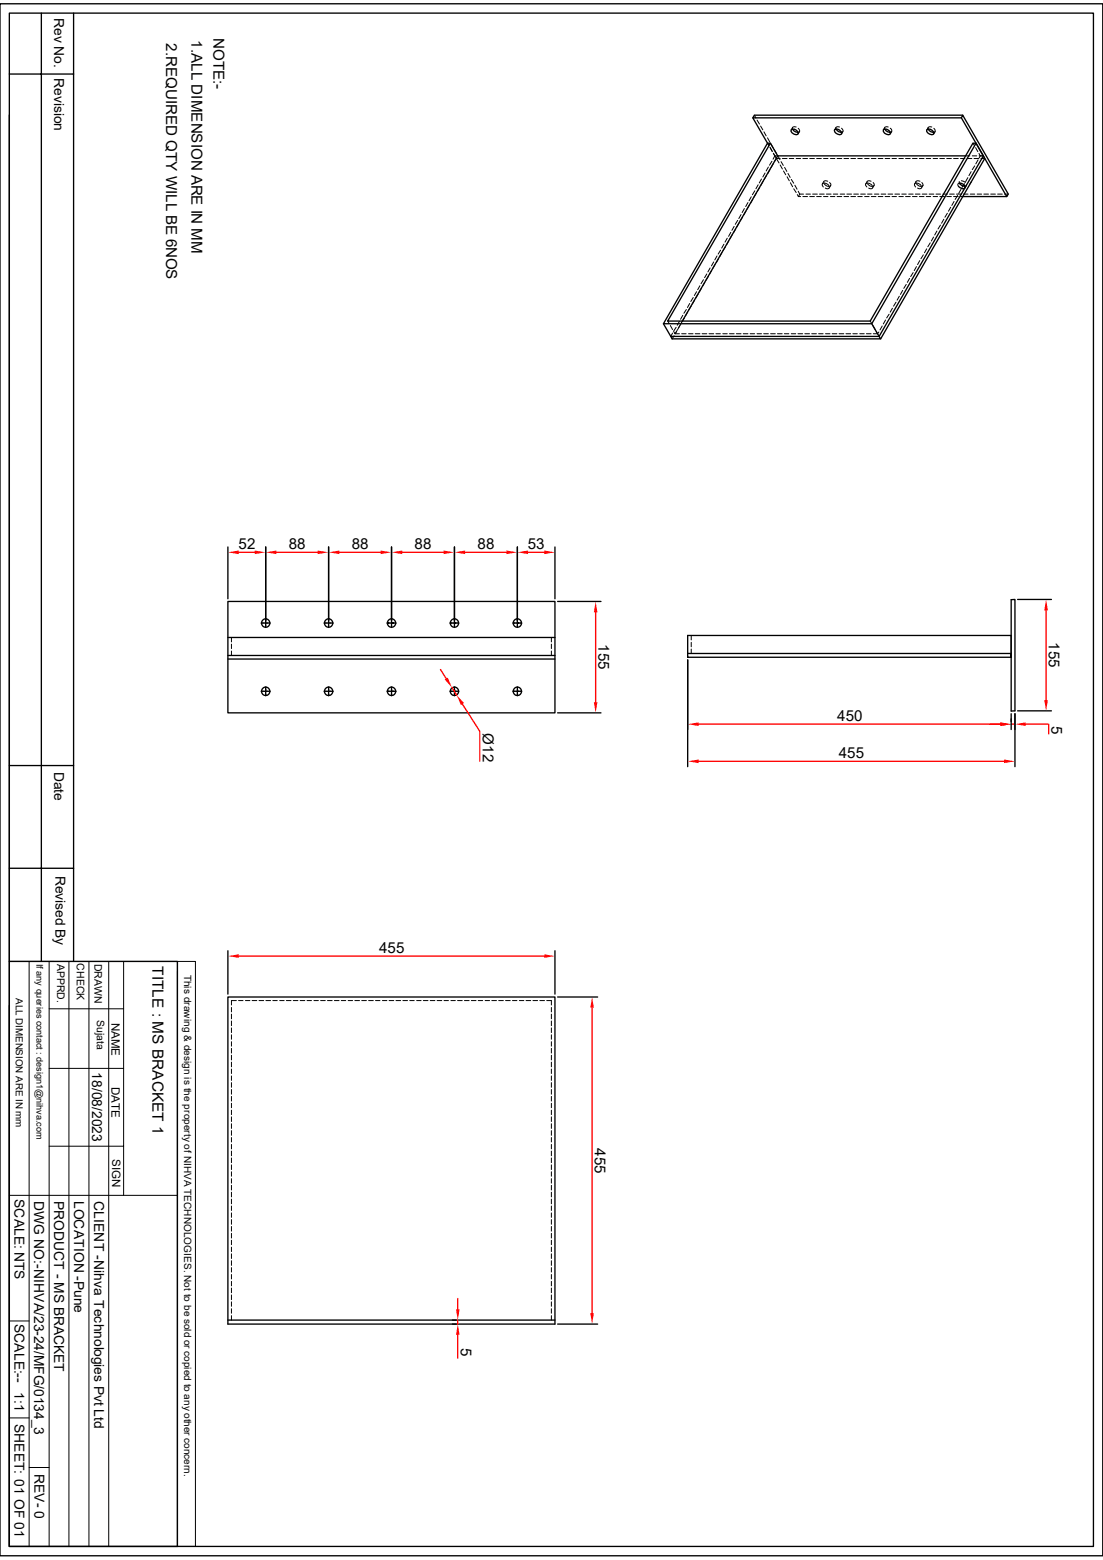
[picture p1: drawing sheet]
<svg xmlns="http://www.w3.org/2000/svg" width="210mm" height="297mm" viewBox="0 0 210 297" stroke-linecap="round" stroke-linejoin="round" font-family="sans-serif">
<g fill="none" stroke="#000" stroke-width=".25">
<path d="M0 .7h210v295.5h-210zM1.8 14.1h12.2M1.8 2.5h206.4v291.9h-206.4zM7.9 2.5v180.5M14 2.5v180.5M1.8 21.9v161.1M146.1 27.3h.6l-19.6 33.8h38.6l19.6-33.8h.5l-19.8 34.3h-39.7zM146.7 27.3l1.4 2.4-18.2 31.4M148.1 29.7h35.8M150.6 24.8a.8 .8 0 0 1 .9-.1 .8 .8 0 0 1 .4 .9 .97 .97 0 0 1-1.3-.8zM150.9 24.6l.2 .3 .7 .3M151.9 25.2h.1"/>
<path d="M159 24.7a.9 .9 0 0 1 1.2 .8 .85 .85 0 0 1-1.2-.8zM159.2 24.6a1.1 1.1 0 0 0 1 .6M168.2 24.7a.9 .9 0 0 1 1.3 .8 .85 .85 0 0 1-1.3-.8zM168.5 24.6a1.1 1.1 0 0 0 1 .6M176.4 24.8a.8 .8 0 0 1 1-.1 .8 .8 0 0 1 .3 .9 .97 .97 0 0 1-1.3-.8zM176.7 24.6a1.11 1.11 0 0 0 1.1 .6M182.8 35.1l.4 .2 .5 .2M182.8 34.9a.79 .79 0 0 1 .9 .9 .91 .91 0 0 1-1.2-.3M183 22.4h-39.7l2.8 4.9M183.3 21.9l8.7 15.1-.3 .4-8.7-15zM183.3 21.9h-39.7l-.3 .5M183.3 37.4h8.4"/>
<path d="M185.8 27.3l1.4 2.4M187.2 29.7l-19.8 34.4-1.4-2.5M187.2 29.7l.3 .5-19.8 34.3M126.3 61.6l1.4 2.5h39.7l.3 .4h-39.7l-.3-.4M43.4 114.5h62.3v21.2h-62.3zM49.7 118.6h.3M50 118.6h.1M50.2 118.6h.2M50.5 118.6h.2M50.6 117.9v.3M50.6 118.8v.2M50.6 119.2v.3"/>
<path d="M50.6 117.8v.1M50.6 118.2v.2M50.6 118.5v.2M50.6 119.1v.1M50.8 118.6h.2M51 118.6h.3M51.4 118.6h.1M61.7 118.6h.3M62 118.6h.1M62.1 118.6h.3M62.5 118.6h.2M62.6 117.9v.3"/>
<path d="M62.6 118.8v.2M62.6 119.2v.3M62.6 117.8v.1M62.6 118.2v.2M62.6 118.5v.2M62.6 119.1v.1M62.7 118.6h.2M63 118.6h.2M63.3 118.6h.1M73.7 118.6h.2M74 118.6h.1M74.1 118.6h.3"/>
<path d="M74.5 118.6h.1M74.5 117.9v.3M74.5 118.8v.2M74.5 119.2v.3M74.5 117.8v.1M74.5 118.2v.2M74.5 118.5v.2M74.5 119.1v.1M74.7 118.6h.2M75 118.6h.2M75.3 118.6h.1M85.7 118.6h.2"/>
<path d="M85.9 118.6h.5M86.4 118.6h.2M86.5 117.9v.3M86.5 118.8v.2M86.5 119.2v.3M86.5 117.8v.1M86.5 118.2v.2M86.5 118.5v.2M86.5 119.1v.1M86.7 118.6h.5M87.2 118.6h.1M97.7 118.6h.2"/>
<path d="M97.9 118.6h.3M98.3 118.6h.1M98.4 118.6h.7M98.5 117.9v.3M98.5 118.8v.2M98.5 119.2v.3M98.5 117.8v.1M98.5 118.2v.2M98.5 118.5v.2M98.5 119.1v.1M99.1 118.6h.2M192.5 114.2l.8-.1v21.2l-.8 .1z"/>
<path d="M43.4 124.8h62.3M43.4 121.4h62.3M43.4 125.5h62.3M49.7 131.6h.3M50 131.6h.1M50.2 131.6h.2M50.5 131.6h.2M50.6 130.8v.1M50.6 131.5v.2M50.6 130.9h.1M50.6 130.9v.4M50.6 131.8v.4"/>
<path d="M50.6 132.2v.3M50.6 131.4h.1M50.8 131.6h.2M51 131.6h.3M51.4 131.6h.1M61.7 131.6h.3M62 131.6h.1M62.1 131.6h.3M62.5 131.6h.2M62.6 130.9v.4M62.6 131.8v.4M62.6 132.2v.3"/>
<path d="M62.6 131.4h.1M62.6 130.8v.1M62.6 131.5v.2M62.6 130.9h.1M62.7 131.6h.2M63 131.6h.2M63.3 131.6h.1M73.7 131.6h.2M74 131.6h.1M74.1 131.6h.3M74.5 131.6h.1M74.5 130.9v.4"/>
<path d="M74.5 131.8l.1 .4M74.5 132.2v.3M74.5 130.8v.1M74.5 131.4h.1M74.5 131.5v.2M74.5 130.9h.1M74.7 131.6h.2M75 131.6h.2M75.3 131.6h.1M85.7 131.6h.2M85.9 131.6h.5M86.4 131.6h.2"/>
<path d="M86.5 130.8v.1M86.5 131.5v.2M86.5 130.9h.1M86.5 130.9v.4M86.5 131.8l.1 .4M86.5 132.2v.3M86.5 131.4h.1M86.7 131.6h.5M87.2 131.6h.1M97.7 131.6h.2M97.9 131.6h.3M98.3 131.6h.1"/>
<path d="M98.4 131.6h.7M98.5 130.8v.1M98.5 131.5v.2M98.5 130.9h.1M98.5 130.9v.4M98.5 131.8l.1 .4M98.5 132.2v.3M98.5 131.4h.1M99.1 131.6h.2M130.9 121h61.6v3.4h-61.6zM130.9 125.1h61.6M130.9 124.4v.7"/>
<path d="M1.8 145.8h12.2M1.8 165.3h12.2M1.8 183h32v111.4h-32zM1.8 191.4v103M43.4 189.8h62.3v62.3h-62.3zM106.2 189.8h7.6M43.4 251.3h62.3M106.2 252.1h7.6"/>
<circle cx="50.6" cy="118.6" r=".79"/>
<circle cx="62.6" cy="118.6" r=".79"/>
<circle cx="74.5" cy="118.6" r=".79"/>
<circle cx="86.5" cy="118.6" r=".79"/>
<circle cx="98.5" cy="118.6" r=".79"/>
<circle cx="50.6" cy="131.6" r=".79"/>
<circle cx="62.6" cy="131.6" r=".79"/>
<circle cx="74.5" cy="131.6" r=".79"/>
<circle cx="86.5" cy="131.6" r=".79"/>
<circle cx="98.5" cy="131.6" r=".79"/>
</g>
<g fill="none" stroke="#000" stroke-width=".19">
<path d="M141.7 39.7l-.4 .8M142.4 38.6l-.4 .7M142.7 39.1l-.5 .7M143 37.5l-.4 .7M143.3 37.9l-.4 .8M143.6 21.9l.3 .6M143.7 36.3l-.4 .8M144 36.8l-.4 .7M144.1 22.9l.5 .7M144.4 35.2l-.5 .7M144.7 35.7l-.5 .7M144.8 24l.4 .7"/>
<path d="M145 34.1l-.4 .7M145.3 34.5l-.4 .8M145.5 25.1l.4 .8M145.7 32.9l-.5 .8M145.9 33.4l-.4 .8M146.1 26.2l.5 .8M146.3 31.8l-.4 .8M146.3 27.6l-.2-.3 .3 .4M146.6 28l.5 .9M146.6 32.3l-.4 .8M146.8 27.4l.4 .7M147 30.7l-.5 .8"/>
<path d="M147.2 30.3l.3-.6 .3 .5-.4 .6M147.2 29.2l.5 .7M147.2 31.2l-.4 .7M147.3 29.2l.2 .5h.6l.4 .7M147.4 28.5l.5 .8M147.8 30.2h.7M147.9 30.3l.4 .7M148.5 31.4l.5 .8M148.7 30.8l.4 .7M149 30.2h.9M149.2 32.6l.4 .7M149.4 31.9l.4 .7"/>
<path d="M149.9 33.7l.4 .7M150 33l.5 .8M150.3 30.2h.8M150.5 34.8l.4 .8M150.7 34.2l.4 .7M150.9 24.3l-.2 .4M151.1 35.9l.5 .8M151.3 35.3l.5 .7M151.6 30.2h.8M151.6 24.2a.42 .42 0 0 0-.5-.1 .42 .42 0 0 0-.2 .5M151.8 37l.2 .4M152 36.4l.3 .6"/>
<path d="M152 24.4a.39 .39 0 0 1 .3 .4 .39 .39 0 0 1-.3 .4M152 37.4h.4M152.2 25.1l-.2 .4M152.3 37l-.3 .4M152.3 37h.7M152.9 30.2h.9M152.9 37.4h.9M153.5 37h.8M154.2 30.2h.9M154.2 37.4h.9M154.7 37h.9M155.5 30.2h.9"/>
<path d="M155.5 37.4h.9M156 37h.9M156.8 30.2h.8M156.8 37.4h.8M157.4 37h.8M157.6 34.5h-.7l-.3 .5M157.8 35.3a.8 .8 0 0 0-1.3-.2l.3 .5M157.9 34.8a.42 .42 0 0 1 .2 .6 .42 .42 0 0 1-.6 0l-.6-.4M158.1 30.2h.9M158.1 37.4h.9M158.2 35.3l-.4 .6-.7-.1M158.7 37h.8"/>
<path d="M159.2 24.3l-.3 .4M159.4 30.2h.9M159.4 37.4h.9M159.9 24.2a.42 .42 0 0 0-.5-.1 .42 .42 0 0 0-.2 .5M160 37h.8M160.2 24.4a.39 .39 0 0 1 .3 .4 .39 .39 0 0 1-.3 .4M160.5 25.1l-.3 .4M160.7 30.2h.9M160.7 37.4h.9M161.2 37h.9M162 30.2h.9M162 37.4h.9"/>
<path d="M162.6 37h.8M163.3 30.2h.9M163.3 37.4h.9M163.9 37h.9M164.6 30.2h.9M164.6 37.4h.9M165.2 37h.8M165.9 34.5h-.8l-.3 .5M165.9 30.2h.9M165.9 37.4h.9M166.1 35.3a.8 .8 0 0 0-1.3-.2l.3 .5M166.2 34.8a.43 .43 0 0 1 .2 .6 .43 .43 0 0 1-.7 0l-.5-.4"/>
<path d="M166.4 35.3l-.4 .6-.6-.1M166.5 37h.8M167.2 30.2h.9M167.2 37.4h.9M167.8 37h.9M168.4 24.3l-.2 .4M168.5 30.2h.9M168.5 37.4h.9M169.1 37h.9M169.1 24.2a.43 .43 0 0 0-.5 0 .43 .43 0 0 0-.2 .4M169.5 24.4a.39 .39 0 0 1 .3 .4 .39 .39 0 0 1-.3 .4M169.8 25.1l-.3 .4"/>
<path d="M169.8 30.2h.9M169.8 37.4h.9M170.4 37h.9M171.2 30.2h.8M171.2 37.4h.8M171.7 37h.9M172.4 30.2h.9M172.4 37.4h.9M173 37h.9M173.7 30.2h.9M173.7 37.4h.9M174.3 37h.9"/>
<path d="M174.4 34.6l-.2 .4M175 30.2h.9M175 37.4h.9M175.2 34.5l-.5-.1-.3 .2M175.4 35.3a.8 .8 0 0 0-1.3-.2l.2 .5M175.5 34.8a.42 .42 0 0 1 .2 .6 .42 .42 0 0 1-.7 0l-.5-.4M175.6 37h.9M175.7 35.3l-.4 .6-.6-.1M176.4 30.2h.8M176.4 37.4h.8M176.7 24.3l-.2 .4M176.9 37h.9"/>
<path d="M177.4 24.2a.42 .42 0 0 0-.5-.1 .42 .42 0 0 0-.2 .5M177.7 30.2h.8M177.7 37.4h.8M177.8 24.4a.4 .4 0 0 1 .3 .4 .4 .4 0 0 1-.3 .4M178.1 25.1l-.3 .4M178.2 37h.9M178.9 30.2h.9M178.9 37.4h.9M179.5 37h.9M180.3 30.2h.8M180.3 37.4h.8M180.8 37h.9"/>
<path d="M181 39.5l-.4 .7M181.6 30.2h.9M181.6 37.4h.9M181.7 38.4l-.5 .7M182.1 37h.9M182.3 37.2l-.4 .8M182.7 34.6l.1 .4M182.8 34.9a.34 .34 0 0 0-.4 .1 .34 .34 0 0 0 .1 .5M182.9 30.2h.8M182.9 37.4h.4M183 36.1l-.5 .7M183 34.4l.8 .4"/>
<path d="M183.4 37h.9M183.6 35l-.4 .7M183.9 29.7h.8M184 35.3l-.3 .5M184 35.1v.2l-.3 .2M184.2 30.2h.8M184.3 33.8l-.4 .8M184.7 37h.9M184.9 32.7l-.4 .7M185 34.6l-.3 .4M185.1 29.7h.9M185.3 27.3l.2 .4"/>
<path d="M185.5 30.2h.9M185.6 31.6l-.5 .7M185.8 28.1l.4 .8M186.1 37h.8M186.2 30.4l-.4 .8M186.4 29.2l.2 .5h.6h-.8M186.6 29.7l-.2 .4M186.8 30.2h.7M187.3 37h.9M188.6 37h.9M189.9 37h.9M191.3 37h.7"/>
<path d="M130.7 58.9l-.5 .7M130.9 59.4l-.4 .8M131.3 57.8l-.4 .7M131.6 58.3l-.5 .7M132 56.6l-.5 .8M132.2 57.2l-.4 .7M132.6 55.5l-.4 .8M132.9 56l-.4 .8M133.3 54.4l-.5 .8M133.6 54.9l-.5 .7M133.9 53.3l-.4 .7M134.2 53.8l-.4 .7"/>
<path d="M134.6 52.2l-.4 .7M134.9 52.6l-.5 .8M135.2 51l-.4 .8M135.5 51.5l-.4 .7M135.9 49.9l-.4 .7M136.1 50.4l-.4 .7M136.5 48.7l-.4 .8M136.8 49.2l-.4 .8M137.2 47.6l-.5 .8M137.5 48.1l-.5 .8M137.8 46.5l-.4 .7M138.1 47l-.4 .7"/>
<path d="M138.5 45.3l-.5 .8M138.8 45.8l-.5 .8M139.1 44.2l-.4 .8M139.4 44.7l-.4 .8M139.8 43.1l-.4 .8M140.1 43.6l-.4 .7M140.5 42l-.5 .7M140.7 42.5l-.4 .7M141.1 40.9l-.4 .7M141.4 41.3l-.5 .8M142 40.2l-.4 .7M169.3 59.8l-.5 .7"/>
<path d="M169.9 58.7l-.4 .7M170.6 57.5l-.5 .8M171.2 56.4l-.4 .7M171.9 55.3l-.4 .7M172.6 54.1l-.5 .8M173.2 53l-.4 .8M173.9 51.9l-.5 .8M174.5 50.8l-.4 .7M175.1 49.6l-.4 .8M175.8 48.5l-.5 .8M176.4 47.4l-.4 .7M177.1 46.2l-.4 .8"/>
<path d="M177.8 45.1l-.5 .8M178.4 44l-.4 .7M179.1 42.8l-.5 .8M179.7 41.7l-.4 .8M180.4 40.6l-.5 .8M127.1 61.1l.3 .5M127.6 62l.5 .7M128.1 63.4l-.4 .7M128.3 63.1l.2 .4 .3-.4M128.4 63.9l-.4 .6M128.5 63.5h.9M128.7 62.3l-.4 .7"/>
<path d="M129 62.8l-.4 .7M129.4 61.2l-.5 .7M129.5 62l-.5 .7M129.7 61.6l-.5 .8M129.8 63.5h.8M129.9 61.1l-.2 .5M130 60l-.4 .8M130.3 60.5l-.4 .8M131.1 63.5h.9M132.4 63.5h.9M133.7 63.5h.9M135 63.5h.9"/>
<path d="M136.3 63.5h.9M137.6 63.5h.9M138.9 63.5h.9M140.2 63.5h.9M141.5 63.5h.9M142.8 63.5h.9M144.1 63.5h.9M145.4 63.5h.9M146.7 63.5h.9M148 63.5h.9M149.4 63.5h.8M150.7 63.5h.8"/>
<path d="M151.9 63.5h.9M153.2 63.5h.9M154.6 63.5h.8M155.9 63.5h.8M157.2 63.5h.8M158.5 63.5h.8M159.8 63.5h.9M161.1 63.5h.9M162.4 63.5h.8M163.7 63.5h.8M165 63.5h.9M165.7 61.1l.3 .5"/>
<path d="M166.2 62l.4 .7M166.3 63.5h.8M166.8 63.1l.3 .4M167.3 63.2l-.2 .3M168 62.1l-.4 .7M168.6 60.9l-.4 .8M44.1 121.4v.8M44.1 122.6v.9M44.1 124v.8M105 121.4v.8M105 122.6v.9M105 124v.8"/>
<path d="M131.6 121v.8M131.6 122.3v.8M131.6 123.6v.8M1.8 183h32M5.5 183v111.4M9.4 192.1h14.1M9.4 183v111.4M13.1 183v111.4M16.9 183v111.4M20.7 183v111.4M23.5 183v44.6M33.8 183h3.4v111.4h-3.4z"/>
<path d="M33.8 184.9v42.7M44.1 191.8v.9M44.1 193.1v.9M44.1 194.4v.9M44.1 195.7v.9M44.1 197v.9M44.1 198.3v.9M44.1 199.6v.9M45 190.5h-.9v.8M45.4 190.5h.9M46.7 190.5h.9M48 190.5h.9"/>
<path d="M49.3 190.5h.9M50.6 190.5h.9M51.9 190.5h.9M53.3 190.5h.8M54.5 190.5h.9M55.8 190.5h.9M57.1 190.5h.9M58.5 190.5h.8M59.8 190.5h.8M61 190.5h.9M62.4 190.5h.8M63.7 190.5h.9"/>
<path d="M65 190.5h.8M66.3 190.5h.8M67.6 190.5h.9M68.9 190.5h.9M70.2 190.5h.9M71.5 190.5h.8M72.8 190.5h.9M74.1 190.5h.9M75.4 190.5h.9M76.7 190.5h.9M78 190.5h.9M79.3 190.5h.9"/>
<path d="M80.6 190.5h.9M81.9 190.5h.9M83.2 190.5h.9M84.5 190.5h.9M85.9 190.5h.8M87.1 190.5h.9M88.4 190.5h.9M89.7 190.5h.9M91.1 190.5h.8M92.4 190.5h.8M93.6 190.5h.9M95 190.5h.8"/>
<path d="M96.3 190.5h.9M97.6 190.5h.8M98.9 190.5h.8M100.2 190.5h.8M101.5 190.5h.9M102.8 190.5h.9M104.1 190.5h.9v.8M105 191.8v.9M105 193.1v.9M105 194.4v.9M105 195.7v.9M105 197v.9"/>
<path d="M105 198.3v.9M105 199.6v.9M9.4 218.2h14.1M9.4 203.4h14.1M44.1 200.9v.9M44.1 202.2v.9M44.1 203.5v.9M44.1 204.9v.8M44.1 206.1v.9M44.1 207.4v.9M44.1 208.7v.9M44.1 210.1v.8"/>
<path d="M44.1 211.4v.8M44.1 212.6v.9M44.1 214v.8M44.1 215.3v.9M44.1 216.6v.8M44.1 217.9v.8M44.1 219.2v.8M105 200.9v.9M105 202.2v.9M105 203.5v.9M105 204.9v.8M105 206.1v.9"/>
<path d="M105 207.4v.9M105 208.7v.9M105 210.1v.8M105 211.4v.8M105 212.6v.9M105 214v.8M105 215.3v.9M105 216.6v.8M105 217.9v.8M105 219.2v.8M1.8 227.6h32v66.8M44.1 220.5v.9"/>
<path d="M44.1 221.8v.9M44.1 223.1v.8M44.1 224.4v.9M44.1 225.7v.9M44.1 227v.9M44.1 228.3v.9M44.1 229.6v.9M44.1 230.9v.9M44.1 232.2v.9M44.1 233.5v.9M44.1 234.8v.9M44.1 236.1v.9"/>
<path d="M44.1 237.4v.9M44.1 238.7v.9M105 220.5v.9M105 221.8v.9M105 223.1v.8M105 224.4v.9M105 225.7v.9M105 227v.9M105 228.3v.9M105 229.6v.9M105 230.9v.9M105 232.2v.9"/>
<path d="M105 233.5v.9M105 234.8v.9M105 236.1v.9M105 237.4v.9M105 238.7v.9M1.8 251.5h3.7M44.1 240v.9M44.1 241.3v.9M44.1 242.7v.8M44.1 244v.8M44.1 245.2v.9M44.1 246.5v.9"/>
<path d="M44.1 247.9v.8M44.1 249.2v.8M44.1 250.5v.8M105 240v.9M105 241.3v.9M105 242.7v.8M105 244v.8M105 245.2v.9M105 246.5v.9M105 247.9v.8M105 249.2v.8M105 250.5v.8"/>
<path d="M1.8 270h3.7M5.5 279.4h3.9"/>
</g>
<path d="M112.7 191.9v58.1" fill="none" stroke="#f00" stroke-width=".25"/>
<g fill="#f00">
<path d="M112.7 189.8l.4 2.1h-.7z"/>
<path d="M112.4 250h.7l-.4 2.1z"/>
</g>
<path d="M43.4 181v8.3M105.7 181v8.3" fill="none" stroke="#000" stroke-width=".25"/>
<path d="M45.5 182h58.1" fill="none" stroke="#f00" stroke-width=".25"/>
<g fill="#f00">
<path d="M103.6 181.7l2.1 .3-2.1 .4z"/>
<path d="M43.4 182l2.1-.3v.7z"/>
</g>
<path d="M106.2 114.5h8.2M106.2 135.7h8.2" fill="none" stroke="#000" stroke-width=".25"/>
<path d="M113.4 116.6v17.1" fill="none" stroke="#f00" stroke-width=".25"/>
<g fill="#f00">
<path d="M113.4 114.5l.3 2.1h-.6z"/>
<path d="M113.1 133.7h.6l-.3 2z"/>
</g>
<path d="M98.5 104.1v14M105.7 104.1v9.9" fill="none" stroke="#000" stroke-width=".25"/>
<path d="M100.5 105.2h3.1" fill="none" stroke="#f00" stroke-width=".25"/>
<g fill="#f00">
<path d="M103.6 104.8l2.1 .4-2.1 .3z"/>
<path d="M98.5 105.2l2-.4v.7z"/>
</g>
<path d="M86.5 104.1v14M98.5 104.1v14" fill="none" stroke="#000" stroke-width=".25"/>
<path d="M88.6 105.2h7.8" fill="none" stroke="#f00" stroke-width=".25"/>
<g fill="#f00">
<path d="M96.4 104.8l2.1 .4-2.1 .3z"/>
<path d="M86.5 105.2l2.1-.4v.7z"/>
</g>
<path d="M74.5 104.1v14M86.5 104.1v14" fill="none" stroke="#000" stroke-width=".25"/>
<path d="M76.6 105.2h7.9" fill="none" stroke="#f00" stroke-width=".25"/>
<g fill="#f00">
<path d="M84.5 104.8l2 .4-2 .3z"/>
<path d="M74.5 105.2l2.1-.4v.7z"/>
</g>
<path d="M62.6 104.1v14M74.5 104.1v14" fill="none" stroke="#000" stroke-width=".25"/>
<path d="M64.6 105.2h7.9" fill="none" stroke="#f00" stroke-width=".25"/>
<g fill="#f00">
<path d="M72.5 104.8l2 .4-2 .3z"/>
<path d="M62.6 105.2l2-.4v.7z"/>
</g>
<path d="M50.6 104.1v14M62.6 104.1v14" fill="none" stroke="#000" stroke-width=".25"/>
<path d="M52.6 105.2h7.9" fill="none" stroke="#f00" stroke-width=".25"/>
<g fill="#f00">
<path d="M60.5 104.8l2.1 .4-2.1 .3z"/>
<path d="M50.6 105.2l2-.4v.7z"/>
</g>
<path d="M43.4 104.1v9.9M50.6 104.1v14" fill="none" stroke="#000" stroke-width=".25"/>
<path d="M45.5 105.2h3" fill="none" stroke="#f00" stroke-width=".25"/>
<g fill="#f00">
<path d="M48.5 104.8l2.1 .4-2.1 .3z"/>
<path d="M43.4 105.2l2.1-.4v.7z"/>
</g>
<path d="M192.5 136.9v.5M193.3 135.9v3" fill="none" stroke="#000" stroke-width=".25"/>
<path d="M188.4 137.9h2.1M192.5 137.9h.8M195.3 137.9h4.4v1.8" fill="none" stroke="#f00" stroke-width=".25"/>
<g fill="#f00">
<path d="M190.5 137.5l2 .4-2 .3z"/>
<path d="M193.3 137.9l2-.4v.7z"/>
</g>
<path d="M130.9 125.6v13.3M192.5 135.9v3" fill="none" stroke="#000" stroke-width=".25"/>
<path d="M133 137.9h57.5" fill="none" stroke="#f00" stroke-width=".25"/>
<g fill="#f00">
<path d="M190.5 137.5l2 .4-2 .3z"/>
<path d="M130.9 137.9l2.1-.4v.7z"/>
</g>
<path d="M130.9 125.6v20.4M193.3 135.9v10.1" fill="none" stroke="#000" stroke-width=".25"/>
<path d="M133 144.9h58.2" fill="none" stroke="#f00" stroke-width=".25"/>
<g fill="#f00">
<path d="M191.2 144.6l2.1 .3-2.1 .4z"/>
<path d="M130.9 144.9l2.1-.3v.7z"/>
</g>
<path d="M193.8 114.1h6.4M193.8 135.3h6.4" fill="none" stroke="#000" stroke-width=".25"/>
<path d="M199.2 116.2v17.1" fill="none" stroke="#f00" stroke-width=".25"/>
<g fill="#f00">
<path d="M199.2 114.1l.3 2.1h-.7z"/>
<path d="M198.8 133.3h.7l-.3 2z"/>
</g>
<path d="M86.1 251.3h.8M86.1 252.1h.8" fill="none" stroke="#000" stroke-width=".25"/>
<path d="M87.2 247.2v2.1M87.2 251.3v.8M87.2 254.1v4.5" fill="none" stroke="#f00" stroke-width=".25"/>
<g fill="#f00">
<path d="M86.8 249.3h.7l-.3 2z"/>
<path d="M87.2 252.1l.3 2h-.7z"/>
</g>
<path d="M83.9 127.5l1.1 1.7M86.1 130.9l.9 1.4M88.1 134.1l3.3 5.1v5.7" fill="none" stroke="#f00" stroke-width=".25"/>
<g fill="#f00">
<path d="M84.7 129.4l.6-.4 .8 1.9z"/>
<path d="M87 132.3l1.3 1.6-.5 .3z"/>
</g>
<g font-size="2.9">
<text x="31.6" y="8.3" transform="rotate(90 31.6 8.3)">2.REQUIRED QTY WILL BE 6NOS</text>
<text x="36.5" y="7.7" transform="rotate(90 36.5 7.7)">1.ALL DIMENSION ARE IN MM</text>
<text x="40.6" y="7.3" transform="rotate(90 40.6 7.3)">NOTE:-</text>
<text x="45.4" y="104.6">52</text>
<text x="55" y="104.6">88</text>
<text x="67" y="104.6">88</text>
<text x="79" y="104.6">88</text>
<text x="90.9" y="104.6">88</text>
<text x="100.5" y="104.6">53</text>
<text x="114" y="122.6" transform="rotate(90 114 122.6)">155</text>
<text x="199.7" y="122.3" transform="rotate(90 199.7 122.3)">155</text>
<text x="159.4" y="137.3">450</text>
<text x="91.9" y="139.6" transform="rotate(90 91.9 139.6)">Ø12</text>
<text x="200.2" y="138.3" transform="rotate(90 200.2 138.3)">5</text>
<text x="159.7" y="144.4">455</text>
<text x="29" y="183.9" transform="rotate(90 29 183.9)">TITLE : MS BRACKET 1</text>
<text x="72.2" y="181.5">455</text>
<text x="113.3" y="218.6" transform="rotate(90 113.3 218.6)">455</text>
<text x="87.7" y="256.6" transform="rotate(90 87.7 256.6)">5</text>
</g>
<g font-size="2.6">
<text x="10.3" y="3.5" transform="rotate(90 10.3 3.5)">Rev No.</text>
<text x="10.3" y="14.9" transform="rotate(90 10.3 14.9)">Revision</text>
<text x="10.3" y="146.9" transform="rotate(90 10.3 146.9)">Date</text>
<text x="10.6" y="166.7" transform="rotate(90 10.6 166.7)">Revised By</text>
<text x="17.6" y="204.1" transform="rotate(90 17.6 204.1)">18/08/2023</text>
<text x="2.8" y="228.3" transform="rotate(90 2.8 228.3)">SCALE: NTS</text>
<text x="6.5" y="228.6" transform="rotate(90 6.5 228.6)">DWG NO:-NIHVA/23-24/MFG/0134_3</text>
<text x="10.3" y="228.6" transform="rotate(90 10.3 228.6)">PRODUCT - MS BRACKET</text>
<text x="14.1" y="228.6" transform="rotate(90 14.1 228.6)">LOCATION -Pune</text>
<text x="17.9" y="228.7" transform="rotate(90 17.9 228.7)">CLIENT -Nihva Technologies Pvt Ltd</text>
<text x="2.8" y="252" transform="rotate(90 2.8 252)">SCALE:--</text>
<text x="2.8" y="265.1" transform="rotate(90 2.8 265.1)">1:1</text>
<text x="2.8" y="271.1" transform="rotate(90 2.8 271.1)">SHEET: 01 OF 01</text>
<text x="6.6" y="280.6" transform="rotate(90 6.6 280.6)">REV- 0</text>
</g>
<g font-size="2.2">
<text x="21.3" y="194.7" transform="rotate(90 21.3 194.7)">NAME</text>
<text x="21.3" y="206.9" transform="rotate(90 21.3 206.9)">DATE</text>
<text x="21.4" y="220.7" transform="rotate(90 21.4 220.7)">SIGN</text>
</g>
<g font-size="2">
<text x="10.9" y="183.5" transform="rotate(90 10.9 183.5)">APPRD.</text>
<text x="14.6" y="183.4" transform="rotate(90 14.6 183.4)">CHECK</text>
<text x="18" y="183.5" transform="rotate(90 18 183.5)">DRAWN</text>
<text x="18.5" y="194.3" transform="rotate(90 18.5 194.3)">Sujata</text>
</g>
<g font-size="1.9">
<text x="35.1" y="185.5" transform="rotate(90 35.1 185.5)">This drawing &amp; design is the property of NIHVA TECHNOLOGIES. Not to be sold or copied to any other concern.</text>
<text x="3" y="190" transform="rotate(90 3 190)">ALL DIMENSION ARE IN mm</text>
</g>
<text font-size="1.7" x="6.9" y="183.5" transform="rotate(90 6.9 183.5)">If any queries contact : design1@nihva.com</text>
</svg>
